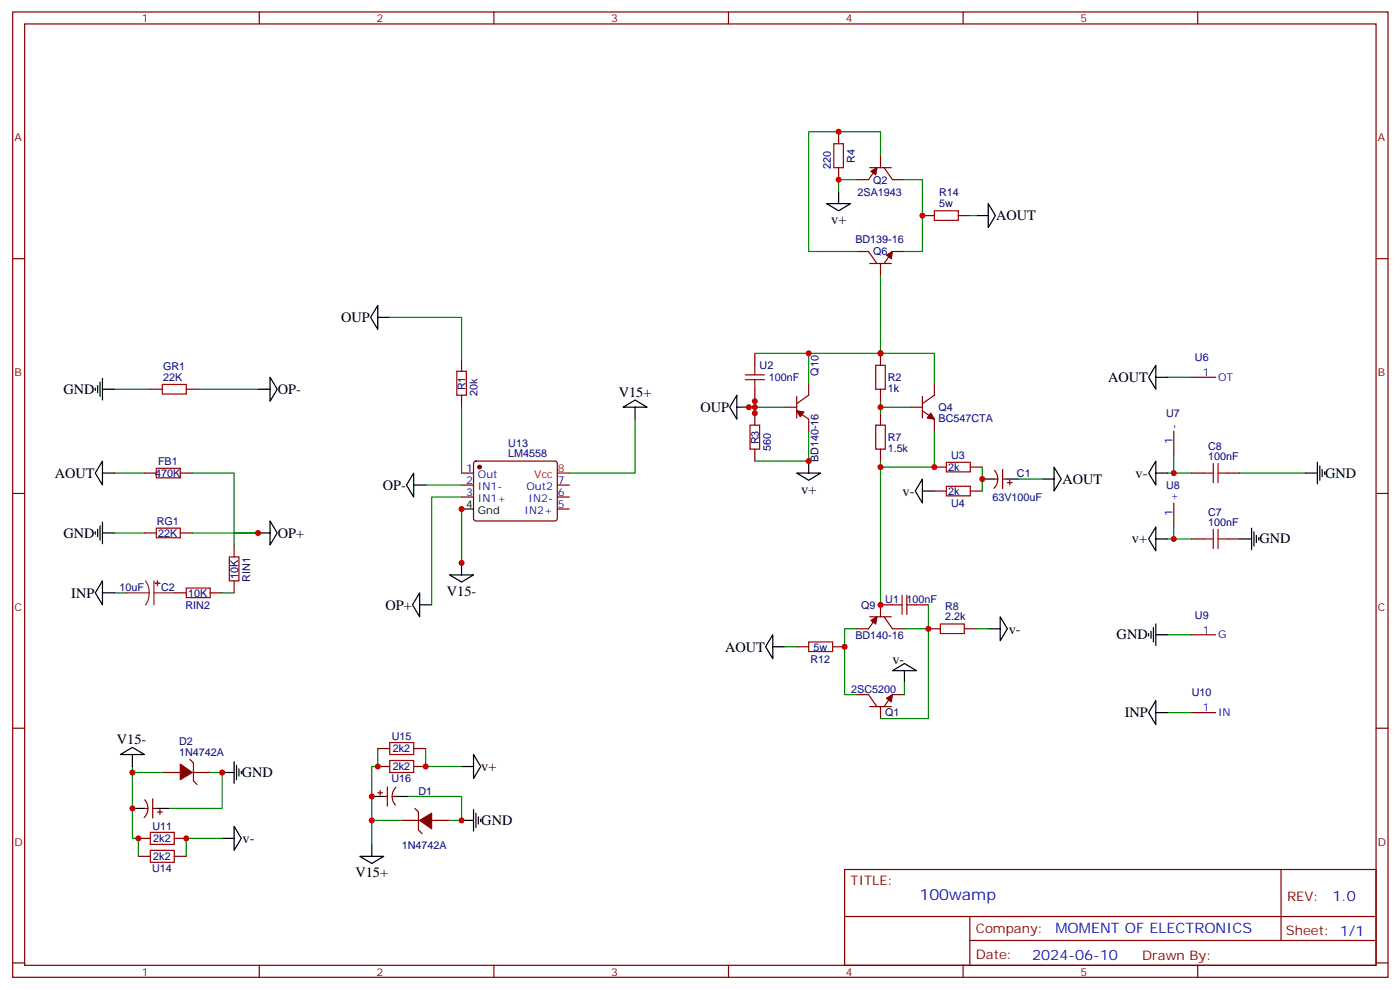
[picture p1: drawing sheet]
<svg xmlns="http://www.w3.org/2000/svg" width="413mm" height="292mm" viewBox="0 0 413 292" stroke-linecap="round" stroke-linejoin="round" font-family="sans-serif">
<g fill="none" stroke="#008700" stroke-width=".35">
<path d="M252.4 52.9h-5.2v3.5M259.5 45.9v-7.1h-21.2v35.3h14.1M266.6 52.9h5.3v21.2h-5.3M286 63.5h1.7M114.9 93.5h21.1v12.3M259.5 81.1v23M33.7 114.7h10.6M58.4 114.7h17.7M136 119.9v19.4M218.9 119.9h12.4M222.5 104.1h15.8v8.8M222.5 118.2v3.5"/>
<path d="M238.3 104.1h37.1v8.8M259.5 118.2v3.5M259.5 119.9h8.8M344.2 111.1h7M33.7 139.3h8.8M56.7 139.3h12.3v17.7h7.1M187.2 123.5v15.8h-19.4M238.3 127v8.8h-15.8M259.5 137.6v40.6M275.4 127v10.6h-15.9v-1.8M289.5 137.6v7M344.2 139.3h7"/>
<path d="M345.9 134.1v5.2M365.3 139.3h19.4M33.7 157h8.8M56.7 157h19.4M76.1 157h-7.1v3.5M125.4 142.9h10.6M136 146.4h-8.8v31.8M136 149.9v15.9M300.1 141.1h7M344.2 158.7h7M345.9 155.2v3.5M33.7 174.6h3.6"/>
<path d="M65.5 174.6h3.5M273.6 178.2v7h-7M231.3 190.5h3.5M252.4 185.2h-3.5v19.4h3.5M273.6 185.2v26.5h-14.1M287.7 185.2h3.6M344.2 187h7M266.6 201.1v3.5M344.2 209.9h7M39 225.8v1.7h8.8M39 227.5v19.4h1.8v5.3M61.9 227.5h3.6v10.6h-15.9"/>
<path d="M111.3 220.5v5.3h-1.7v15.9h8.8M120.2 234.6h15.8v7.1h-3.5M125.4 220.5v5.3h10.6M65.5 246.9h-10.6v5.3M109.6 241.7v7"/>
</g>
<g fill="none" stroke="#870000" stroke-width=".35">
<path d="M3.7 3.5h405.4v284.4h-405.4zM7.3 7.1h398.3v277.2h-398.3zM76.4 3.5v3.6M145.6 3.5v3.6M214.7 3.5v3.6M283.8 3.5v3.6M353 3.5v3.6M247.2 38.8v3.5M247.2 49.4v3.5M256.3 49.4h6.4M258.4 49.4l-2.4 3.5h-3.6M259.5 45.9v3.5"/>
<path d="M260.6 49.4l2.4 3.5h3.6M3.7 76.2h3.6M252.4 74.1h3.6l2.4 3.5M256.3 77.6h6.4M259.5 77.6v3.5M266.6 74.1h-3.6l-2.4 3.5M271.9 63.5h3.5M282.4 63.5h3.6M405.6 76.2h3.5M44.3 114.7h3.5M54.9 114.7h3.5M136 105.8v3.6"/>
<path d="M136 116.4v3.5M222.5 104.1v3.5M222.5 114.7v3.5M231.3 119.9h3.5M234.8 116.8v6.3M238.3 112.9v3.5l-3.5 2.5M259.5 104.1v3.5M259.5 114.7v3.5M268.3 119.9h3.6M271.9 116.8v6.3M275.4 112.9v3.5l-3.5 2.5M351.2 111.1h7.1"/>
<path d="M42.5 139.3h3.6M53.1 139.3h3.6M136 139.3h3.6M139.8 136l.5-.2h23.2l.5 .2 .3 .5-.1 16.5-.7 .5-23.5-.1-.4-.6v-16.3zM222.5 121.7v3.5M222.5 132.3v3.5M234.8 121l3.5 2.5v3.5M259.5 121.7v3.5M259.5 132.3v3.5M271.9 121l3.5 2.5v3.5M275.4 137.6h3.5M286 137.6h3.5"/>
<path d="M293.1 138.6a3.8 3.8 0 0 1-.2 5.2M295.5 138.3v5.6M345.9 127v7.1M351.2 139.3h3.6M361.8 139.3h3.5M3.7 145.3h3.6M42.5 157h3.6M53.1 157h3.6M136 142.9h3.6M136 146.4h3.6M164.3 142.9h3.5M164.3 146.4h3.5"/>
<path d="M164.3 149.9h3.5M275.4 144.6h3.5M286 144.6h3.5M293 141.1h1.1M295.5 141.1h1M296.9 142.2h1.4M297.6 141.5v1.4M345.9 148.2v7M351.2 158.7h3.6M361.8 158.7h3.5M405.6 145.3h3.5M51.4 174.6h3.5"/>
<path d="M61.9 174.6h3.6M69 160.5v3.5M69 171.1v3.5M263 178.2h-3.5v3.5M270.1 178.2h3.5M234.8 190.5h3.5M245.4 190.5h3.5M256.3 181.7h6.4M258.4 181.7l-2.4 3.5h-3.6M260.6 181.7l2.4 3.5h3.6M273.6 185.2h3.5M284.2 185.2h3.5"/>
<path d="M351.2 187h7.1M3.7 214.5h3.6M252.4 204.6h3.6l2.4 3.5M256.3 208.1h6.4M259.5 208.1v3.6M266.6 204.6h-3.6l-2.4 3.5M351.2 209.9h7.1M405.6 214.5h3.5M42.5 238.1h1.1M42.6 235.6a3.8 3.8 0 0 1-.1 5.2M45 235.3v5.6M45 238.1h1.1"/>
<path d="M46.4 239.2h1.4M47.1 238.5v1.4M47.8 227.5h5.3M56 223.7l1 1v5.3l1.1 1.1M56.7 227.5h5.2M111.3 233.5h1.4M111.3 225.8h3.6M111.3 220.5h3.6M112 232.8v1.4M113.1 234.6h1.1M114.2 231.8v5.6M115.6 234.6h1"/>
<path d="M116.7 231.9a3.8 3.8 0 0 0-.2 5.2M121.9 225.8h3.5M121.9 220.5h3.5M122.3 238.1l1 1.1v5.3l1.1 1M40.8 246.9h3.5M40.8 252.2h3.5M51.4 246.9h3.5M51.4 252.2h3.5M118.4 241.7h5.3M127.2 241.7h5.3M248.9 256.1h156.7v28.2h-156.7zM377.5 256.1l.1 20.9"/>
<path d="M249 270h156.4M285.8 277h119.6M285.8 270v14.1M3.7 283.6h3.6M76.4 284.3v3.6M145.6 284.3v3.6M214.7 284.3v3.6M283.8 284.3v3.6M353 284.3v3.6M405.6 283.6h3.5"/>
</g>
<g fill="none" stroke="#000" stroke-width=".35">
<path d="M243.6 60h7.1l-3.5 2.1zM247.2 56.4v3.6M291.3 60l2.1 3.5-2.1 3.5zM287.7 63.5h3.6M111.3 90v7l-2.1-3.5zM111.3 93.5h3.6M28.1 114.3v.7M28.8 113.6v2.1M29.5 112.5v4.3M30.2 111.5v6.3M30.2 114.7h3.5M76.1 114.7h3.5"/>
<path d="M79.6 111.1l2.1 3.6-2.1 3.5zM183.7 119.9l3.5-2.1 3.5 2.1zM187.2 119.9v3.6M217.2 116.4v7.1l-2.1-3.6zM217.2 119.9h3.5M340.6 107.6v7.1l-2.1-3.6zM340.6 111.1h3.6M30.2 135.8v7.1l-2.1-3.6zM30.2 139.3h3.5M121.9 139.3v7.1l-2.1-3.5zM234.8 139.3h7.1l-3.6 2.2zM238.3 135.8v3.5"/>
<path d="M310.7 137.6l2.1 3.5-2.1 3.5zM340.6 135.8v7.1l-2.1-3.6zM340.6 139.3h3.6M384.7 139.3h3.6M388.3 136.2v6.3M389 137.2v4.3M389.7 138.3v2.1M390.4 139v.7M28.1 156.6v.7M28.8 155.9v2.1M29.5 154.9v4.2M30.2 157h3.5"/>
<path d="M30.2 153.8v6.4M76.1 157h3.5M79.6 153.5l2.1 3.5-2.1 3.5zM121.9 142.9h3.5M136 149.9h3.6M271.9 141.1v7.1l-2.2-3.6zM271.9 144.6h3.5M289.5 141.1h3.5M296.5 141.1h3.6M307.1 141.1h3.6M340.6 155.2v7.1l-2.1-3.6zM340.6 158.7h3.6"/>
<path d="M365.3 158.7h3.6M368.9 155.6v6.3M369.6 156.6v4.3M370.3 157.7v2.1M371 158.4v.7M30.2 171.1v7.1l-2.1-3.6zM30.2 174.6h3.5M123.7 174.6v7.1l-2.1-3.5zM123.7 178.2h3.5M132.5 169.3h7.1l-3.6 2.1zM136 165.8v3.5M227.8 187v7l-2.2-3.5z"/>
<path d="M227.8 190.5h3.5M263 197.6l3.6-2.2 3.5 2.2zM266.6 197.6v3.5M291.3 185.2h3.5M294.8 181.7l2.1 3.5-2.1 3.5zM338.5 186.6v.7M339.2 185.9v2.1M339.9 184.9v4.2M340.6 187h3.6M340.6 183.8v6.3M340.6 206.4v7l-2.1-3.5zM340.6 209.9h3.6"/>
<path d="M35.5 222.2l3.5-2.1 3.5 2.1zM39 222.2v3.6M39 238.1h3.5M46.1 238.1h3.5M65.5 227.5h3.5M69 224.4v6.3M69.7 225.4v4.3M70.4 226.5v2.1M71.1 227.2v.7M109.6 234.6h3.5M116.6 234.6h3.6M136 225.8h3.6"/>
<path d="M139.6 222.2l2.1 3.6-2.1 3.5zM139.6 238.5v6.3M140.3 239.5v4.3M65.5 246.9h3.5M69 243.4l2.1 3.5-2.1 3.6zM106 252.2h7.1l-3.5 2.2zM109.6 248.7v3.5M136 241.7h3.6M141 240.6v2.1M141.7 241.3v.7"/>
</g>
<g fill="none" stroke="#a10000" stroke-width=".35">
<path d="M245.7 42.3h2.9v7.1h-2.9zM275.4 62.1h7v2.8h-7zM47.8 113.2h7.1v2.9h-7.1zM134.6 109.4h2.8v7h-2.8zM219.6 111.8h5.7M219.6 110.4h5.7M222.5 107.6v2.8M222.5 111.8v2.9M258.1 107.6h2.8v7.1h-2.8zM46.1 137.9h7v2.9h-7zM221.1 125.2h2.8v7.1h-2.8zM258.1 125.2h2.8v7.1h-2.8z"/>
<path d="M278.9 136.2h7.1v2.8h-7.1zM354.8 139.3h2.8M357.6 136.5v5.7M359 139.3h2.8M359 136.5v5.7M46.1 155.6h7v2.8h-7zM278.9 143.2h7.1v2.8h-7.1zM354.8 158.7h2.8M357.6 155.9v5.7M359 155.9v5.7M359 158.7h2.8M54.9 173.2h7v2.8h-7z"/>
<path d="M67.6 164h2.8v7.1h-2.8zM263 178.2h2.9M265.9 175.3v5.7M267.3 178.2h2.8M267.3 175.3v5.7M238.3 189.1h7.1v2.8h-7.1zM277.1 183.8h7.1v2.8h-7.1zM114.9 218.7h7v3.5h-7zM114.9 224h7v3.5h-7zM44.3 245.2h7.1v3.5h-7.1zM44.3 250.5h7.1v3.5h-7.1z"/>
</g>
<g fill="#870000" stroke="#870000" stroke-width=".35">
<path d="M234.8 121l2.1 .4-1 1.4z"/>
<path d="M256.7 182.7l1.7-1-.3 2.1z"/>
<path d="M261.3 75.1l1.7-1-.3 2.1z"/>
<path d="M274.3 121.7l1.1 1.8-2.1-.4z"/>
<path d="M256.7 50.4l1.7-1-.3 2.1z"/>
<path d="M261.3 205.7l1.7-1.1-.3 2.1z"/>
<path d="M123.7 241.7l3.5-2.2v4.6z"/>
<path d="M53.1 225.1l3.6 2.4-3.6 2.2z"/>
<circle cx="141.3" cy="137.6" r=".53"/>
</g>
<path d="M37.3 174.6h6.7M42.9 171.1l.8 1.7 .3 1.8M44 174.6l-.3 1.9-.8 1.7M45.4 174.6h6M45.4 171.1v7.1" fill="none" stroke="#8c2424" stroke-width=".35"/>
<g fill="#8c2424" stroke="#8c2424" stroke-width=".35">
<path d="M46.4 171.1v1.4z"/>
<path d="M45.7 171.8h1.4z"/>
</g>
<path d="M164.3 139.3h3.5" fill="none" stroke="#f00" stroke-width=".35"/>
<g fill="#c00">
<circle cx="345.9" cy="158.7" r=".88"/>
<circle cx="345.9" cy="139.3" r=".88"/>
<circle cx="222.5" cy="118.2" r=".88"/>
<circle cx="222.5" cy="121.7" r=".88"/>
<circle cx="222.5" cy="119.9" r=".88"/>
<circle cx="238.3" cy="135.8" r=".88"/>
<circle cx="259.5" cy="119.9" r=".88"/>
<circle cx="238.3" cy="104.1" r=".88"/>
<circle cx="259.5" cy="104.1" r=".88"/>
<circle cx="259.5" cy="137.6" r=".88"/>
<circle cx="259.5" cy="178.2" r=".88"/>
<circle cx="248.9" cy="190.5" r=".88"/>
<circle cx="273.6" cy="185.2" r=".88"/>
<circle cx="275.4" cy="137.6" r=".88"/>
<circle cx="289.5" cy="141.1" r=".88"/>
<circle cx="271.9" cy="63.5" r=".88"/>
<circle cx="247.2" cy="52.9" r=".88"/>
<circle cx="247.2" cy="38.8" r=".88"/>
<circle cx="39" cy="227.5" r=".88"/>
<circle cx="65.5" cy="227.5" r=".88"/>
<circle cx="136" cy="241.7" r=".88"/>
<circle cx="109.6" cy="241.7" r=".88"/>
<circle cx="76.1" cy="157" r=".88"/>
<circle cx="109.6" cy="234.6" r=".88"/>
<circle cx="39" cy="238.1" r=".88"/>
<circle cx="136" cy="149.9" r=".88"/>
<circle cx="136" cy="165.8" r=".88"/>
<circle cx="40.8" cy="246.9" r=".88"/>
<circle cx="54.9" cy="246.9" r=".88"/>
<circle cx="125.4" cy="225.8" r=".88"/>
<circle cx="111.3" cy="225.8" r=".88"/>
<circle cx="220.7" cy="119.9" r=".88"/>
</g>
<text font-size="4.6" fill="#00f" x="271" y="265.1">100wamp</text>
<g font-size="4.2">
<text x="293.5" y="64.9">AOUT</text>
<text x="245" y="66.1">v+</text>
<text x="100.6" y="95">OUP</text>
<text x="326.6" y="112.4">AOUT</text>
<text x="18.7" y="116.1">GND</text>
<text x="81.9" y="116.1">OP-</text>
<text x="182.3" y="116.8">V15+</text>
<text x="206.4" y="121.4">OUP</text>
<text x="16.1" y="140.8">AOUT</text>
<text x="313.2" y="142.5">AOUT</text>
<text x="334.7" y="140.7">v-</text>
<text x="390.6" y="140.7">GND</text>
<text x="112.8" y="144.3">OP-</text>
<text x="236.1" y="145.5">v+</text>
<text x="266" y="146">v-</text>
<text x="18.7" y="158.5">GND</text>
<text x="81.9" y="158.4">OP+</text>
<text x="333.6" y="160.1">v+</text>
<text x="371.2" y="160.1">GND</text>
<text x="21" y="176">INP</text>
<text x="113.6" y="179.6">OP+</text>
<text x="131.7" y="175.4">V15-</text>
<text x="213.7" y="191.9">AOUT</text>
<text x="297.3" y="186.6">v-</text>
<text x="329.1" y="188.3">GND</text>
<text x="263" y="195.5">v-</text>
<text x="331.5" y="211.3">INP</text>
<text x="34.4" y="219.1">V15-</text>
<text x="141.9" y="227.2">v+</text>
<text x="71.3" y="229">GND</text>
<text x="141.9" y="243.1">GND</text>
<text x="71.5" y="248.4">v-</text>
<text x="104.7" y="258.3">V15+</text>
</g>
<g font-size="4.2" fill="#00f">
<text x="392.7" y="265.4">1.0</text>
<text x="311.1" y="274.9">MOMENT OF ELECTRONICS</text>
<text x="304.2" y="282.7">2024-06-10</text>
</g>
<g font-size="3.9" fill="#800">
<text x="250.7" y="260.7">TITLE:</text>
<text x="379.3" y="265.4">REV:</text>
<text x="287.6" y="274.9">Company:</text>
<text x="379" y="275.5">Sheet: 1/1</text>
<text x="287.6" y="282.6">Date:</text>
<text x="336.6" y="282.7">Drawn By:</text>
</g>
<g font-size="3.2" fill="#800">
<text x="41.8" y="6.5">1</text>
<text x="111" y="6.5">2</text>
<text x="180.1" y="6.5">3</text>
<text x="249.3" y="6.5">4</text>
<text x="318.4" y="6.5">5</text>
<text x="4.3" y="41.6">A</text>
<text x="406.1" y="41.6">A</text>
<text x="4.3" y="110.8">B</text>
<text x="406.1" y="110.8">B</text>
<text x="4.3" y="179.9">C</text>
<text x="406.1" y="179.9">C</text>
<text x="4.3" y="249.1">D</text>
<text x="406.1" y="249.1">D</text>
<text x="41.8" y="287.3">1</text>
<text x="111" y="287.3">2</text>
<text x="180.1" y="287.3">3</text>
<text x="249.3" y="287.3">4</text>
<text x="318.4" y="287.3">5</text>
</g>
<g font-size="3.2" fill="#000080">
<text x="251.9" y="48" transform="rotate(-90 251.9 48)">R4</text>
<text x="244.8" y="49.8" transform="rotate(-90 244.8 49.8)">220</text>
<text x="252.7" y="57.6">2SA1943</text>
<text x="257.3" y="54.1">Q2</text>
<text x="276.8" y="57.9">R14</text>
<text x="276.8" y="61">5w</text>
<text x="252.1" y="71.7">BD139-16</text>
<text x="257.3" y="75.2">Q6</text>
<text x="352.2" y="106.4">U6</text>
<text x="48.1" y="112.2">22K</text>
<text x="48.1" y="109.1">GR1</text>
<text x="223.9" y="108.7">U2</text>
<text x="226.6" y="112.3">100nF</text>
<text x="241.3" y="110.7" transform="rotate(-90 241.3 110.7)">Q10</text>
<text x="261.6" y="112.3">R2</text>
<text x="137.2" y="115" transform="rotate(-90 137.2 115)">R1</text>
<text x="140.7" y="116.8" transform="rotate(-90 140.7 116.8)">20k</text>
<text x="261.6" y="115.5">1k</text>
<text x="276.6" y="124.3">BC547CTA</text>
<text x="276.6" y="121.1">Q4</text>
<text x="343.7" y="123">U7</text>
<text x="149.8" y="131.6">U13</text>
<text x="223.6" y="130.9" transform="rotate(-90 223.6 130.9)">R3</text>
<text x="261.6" y="129.9">R7</text>
<text x="46.6" y="137">FB1</text>
<text x="149.8" y="134.7">LM4558</text>
<text x="227.1" y="132.7" transform="rotate(-90 227.1 132.7)">560</text>
<text x="241.3" y="136.2" transform="rotate(-90 241.3 136.2)">BD140-16</text>
<text x="261.6" y="133.1">1.5k</text>
<text x="280.3" y="135.2">U3</text>
<text x="356" y="135.5">100nF</text>
<text x="356" y="132.5">C8</text>
<text x="45.8" y="140.5">470K</text>
<text x="279.5" y="138.7">2k</text>
<text x="299.7" y="140.5">C1</text>
<text x="279.5" y="145.8">2k</text>
<text x="280.3" y="149.3">U4</text>
<text x="292.5" y="147.5">63V100uF</text>
<text x="343.7" y="144.1">U8</text>
<text x="46.2" y="154.6">RG1</text>
<text x="356" y="154.9">100nF</text>
<text x="356" y="151.9">C7</text>
<text x="46.7" y="158.1">22K</text>
<text x="70.1" y="170.5" transform="rotate(-90 70.1 170.5)">10K</text>
<text x="73.7" y="171.3" transform="rotate(-90 73.7 171.3)">RIN1</text>
<text x="35.3" y="174">10uF</text>
<text x="47.5" y="174">C2</text>
<text x="54.7" y="179.3">RIN2</text>
<text x="55.5" y="175.8">10K</text>
<text x="253.8" y="179.3">Q9</text>
<text x="260.9" y="177.5">U1</text>
<text x="267.2" y="177.5">100nF</text>
<text x="278.6" y="179.6">R8</text>
<text x="278.6" y="182.7">2.2k</text>
<text x="352.2" y="182.2">U9</text>
<text x="239.7" y="191.6">5w</text>
<text x="252.1" y="188.2">BD140-16</text>
<text x="238.8" y="195.2">R12</text>
<text x="250.9" y="204">2SC5200</text>
<text x="351.3" y="205.1">U10</text>
<text x="260.8" y="211">Q1</text>
<text x="52.8" y="219.4">D2</text>
<text x="115.5" y="218.1">U15</text>
<text x="115.7" y="221.6">2k2</text>
<text x="52.8" y="222.6">1N4742A</text>
<text x="115.7" y="226.9">2k2</text>
<text x="115.4" y="230.5">U16</text>
<text x="123.3" y="234">D1</text>
<text x="44.9" y="244.6">U11</text>
<text x="45.2" y="248.1">2k2</text>
<text x="118.4" y="250">1N4742A</text>
<text x="44.8" y="256.9">U14</text>
<text x="45.2" y="253.4">2k2</text>
</g>
<g font-size="3.2" fill="#00f">
<text x="354.5" y="110.8">1</text>
<text x="359" y="112.2">OT</text>
<text x="345.6" y="130.8" transform="rotate(-90 345.6 130.8)">1</text>
<text x="347" y="126.3" transform="rotate(-90 347 126.3)">-</text>
<text x="137.4" y="139">1</text>
<text x="137.4" y="142.5">2</text>
<text x="140.9" y="140.8">Out</text>
<text x="164.4" y="142.5">7</text>
<text x="137.4" y="146">3</text>
<text x="140.9" y="144.3">IN1-</text>
<text x="140.9" y="147.8">IN1+</text>
<text x="155.2" y="144.3">Out2</text>
<text x="155.8" y="147.8">IN2-</text>
<text x="164.4" y="149.6">5</text>
<text x="164.4" y="146">6</text>
<text x="347" y="147.5" transform="rotate(-90 347 147.5)">+</text>
<text x="154.6" y="151.3">IN2+</text>
<text x="345.6" y="151.9" transform="rotate(-90 345.6 151.9)">1</text>
<text x="354.5" y="186.6">1</text>
<text x="359" y="188">G</text>
<text x="354.5" y="209.5">1</text>
<text x="359" y="211">IN</text>
</g>
<g font-size="3.2" fill="#f00">
<text x="157.5" y="140.8">Vcc</text>
<text x="164.4" y="139">8</text>
</g>
<g font-size="3.2">
<text x="137.4" y="149.6">4</text>
<text x="140.9" y="151.3">Gnd</text>
</g>
</svg>
